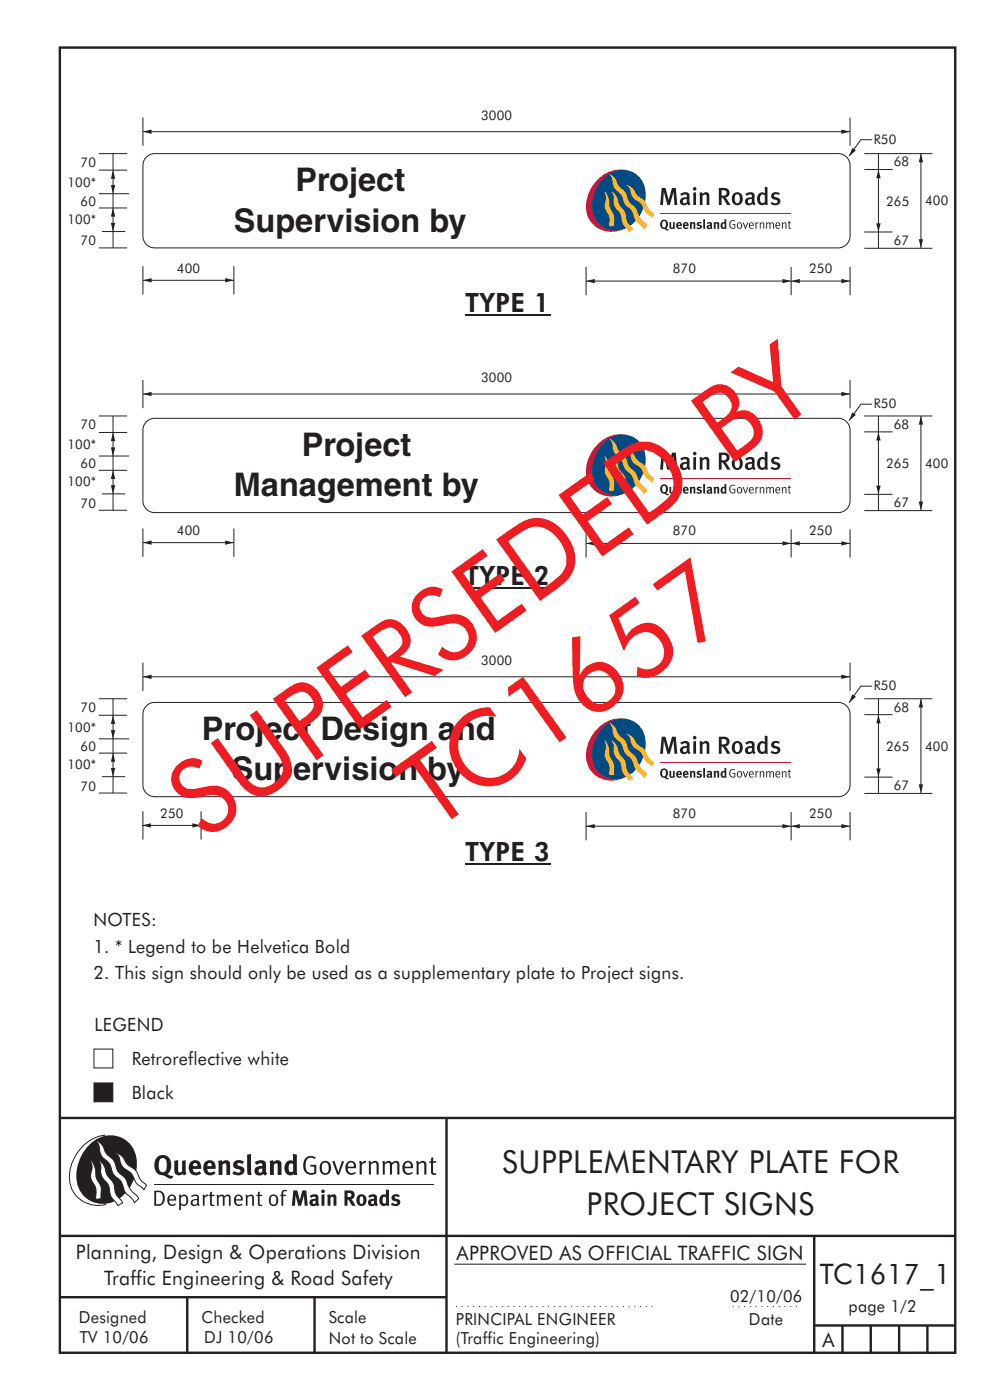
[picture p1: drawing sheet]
<svg xmlns="http://www.w3.org/2000/svg" width="210mm" height="297mm" viewBox="0 0 210 297" stroke-linecap="round" stroke-linejoin="round" font-family="sans-serif">
<path d="M98.6 66.9h18.1" fill="none" stroke="#231f20" stroke-width=".26"/>
<g fill="none" stroke="#231f20" stroke-width=".51">
<path d="M12.7 10.1h189.9v276.9h-189.9zM12.7 237.2h190M94.7 237.1v50.1M12.7 262.2h190.1M12.7 275.2h82M39.7 275.2v12M66.7 275.2v12M172.7 262.2v25M172.5 281.2h30M178.7 281.2v6M184.7 281.2v6M190.7 281.2v6"/>
<path d="M196.7 281.2v6"/>
</g>
<path d="M96.7 277.2h41.8M155.4 277.2h14" fill="none" stroke="#231f20" stroke-width=".21" stroke-dasharray=".2 1" stroke-linecap="butt"/>
<path d="M96.4 268.2h74.6" fill="none" stroke="#231f20" stroke-width=".21"/>
<g fill="#231f20">
<path d="M64.9 245.6a1.61 1.61 0 0 1 2.1 0l-.2 .3a1.17 1.17 0 0 0-1.4-.2 1.17 1.17 0 0 0-.6 1.3 1.42 1.42 0 0 0 1.2 1.8l.7-.1v-1.2h-.8l-.1-.4h1.3v1.8a1.82 1.82 0 0 1-2.2 0 1.82 1.82 0 0 1-.6-2.1l.2-.7z" fill-rule="evenodd"/>
<path d="M68.2 246.5a1.77 1.77 0 0 0 .4 2.7 1.39 1.39 0 0 0 1.4-.5 1.39 1.39 0 0 0 .2-1.5 1.19 1.19 0 0 0-2-.7zM68.5 246.8a.83 .83 0 0 1 1 .1 .83 .83 0 0 1 .2 .9 .75 .75 0 0 1-.6 1.1 .75 .75 0 0 1-.8-.9v-.9z" fill-rule="evenodd"/>
<path d="M70.5 246.3h.4l.8 2.4 .8-2.4h.5l-1.1 2.9h-.4z" fill-rule="evenodd"/>
<path d="M73.6 246.7a1.74 1.74 0 0 0 .5 2.5l.9-.1 .5-.2-.2-.3a.89 .89 0 0 1-1.1 .2 .89 .89 0 0 1-.4-1h1.7a1.15 1.15 0 0 0-.4-1.4 1.15 1.15 0 0 0-1.5 .3zM74 246.8a.67 .67 0 0 1 .8-.1 .67 .67 0 0 1 .3 .8h-1.3z" fill-rule="evenodd"/>
<path d="M76.2 246.4l.4-.1 .1 .4 .5-.4h.5l-.2 .5a.61 .61 0 0 0-.8 .6v1.8h-.4z" fill-rule="evenodd"/>
<path d="M78.1 246.4l.5-.1 .1 .4a.89 .89 0 0 1 .9-.4 .89 .89 0 0 1 .7 .7v2.2h-.4v-2.2l-.1-.2-.3-.1-.8 .3v2.2h-.4z" fill-rule="evenodd"/>
<path d="M81.1 246.4l.4-.1 .1 .4a.83 .83 0 0 1 .8-.4 .83 .83 0 0 1 .7 .4 .86 .86 0 0 1 .9-.4 .86 .86 0 0 1 .7 .7v2.2h-.4l-.1-2.4a.5 .5 0 0 0-.8 .1l-.2 .2v2.1h-.5v-2.3l-.4-.2-.7 .3v2.2h-.4z" fill-rule="evenodd"/>
<path d="M85.7 246.7a1.74 1.74 0 0 0 .5 2.5l.9-.1 .5-.2-.2-.3a.89 .89 0 0 1-1.1 .2 .89 .89 0 0 1-.4-1h1.7a1.15 1.15 0 0 0-.5-1.4 1.15 1.15 0 0 0-1.4 .3zM86 246.8a.67 .67 0 0 1 .9-.1 .67 .67 0 0 1 .3 .8h-1.3z" fill-rule="evenodd"/>
<path d="M88.3 246.4l.4-.1 .1 .4a.89 .89 0 0 1 .9-.4 .89 .89 0 0 1 .7 .7v2.2h-.4v-2.2l-.1-.2-.3-.1-.8 .3v2.2h-.4z" fill-rule="evenodd"/>
<path d="M91.5 245.6l.4-.1v.8h.7l-.2 .4h-.5v2.1l.1 .1h.5l.1 .3a.71 .71 0 0 1-1.2-.6v-1.9h-.3v-.4h.3z" fill-rule="evenodd"/>
<path d="M37 246.3l.8-.2v2a.46 .46 0 0 0 .2 .6 .46 .46 0 0 0 .6-.2v-2.2l.8-.2v2.4l.2 .5-.6 .3-.2-.3a1.03 1.03 0 0 1-1.2 .3 1.03 1.03 0 0 1-.6-1.1z" fill-rule="evenodd"/>
<path d="M40.4 246.5a1.64 1.64 0 0 0 0 2.3 1.64 1.64 0 0 0 2.3 .1l-.4-.4a.78 .78 0 0 1-.9 .2 .78 .78 0 0 1-.5-.7h1.8a1.37 1.37 0 0 0-.6-1.7 1.37 1.37 0 0 0-1.7 .2zM41 246.9a.48 .48 0 0 1 .7-.1 .48 .48 0 0 1 .2 .6h-1z" fill-rule="evenodd"/>
<path d="M43.5 246.5a1.65 1.65 0 0 0-.2 2 1.65 1.65 0 0 0 1.9 .7l.5-.3-.3-.4a.78 .78 0 0 1-.9 .3 .78 .78 0 0 1-.5-.8h1.8a1.37 1.37 0 0 0-.6-1.7 1.37 1.37 0 0 0-1.7 .2zM44.1 246.9a.48 .48 0 0 1 .6-.1 .48 .48 0 0 1 .2 .6h-.9z" fill-rule="evenodd"/>
<path d="M46.3 246.3l.7-.2 .1 .4a.95 .95 0 0 1 1-.3 .95 .95 0 0 1 .7 .8v2.3h-.8v-2.3l-.3-.2-.5 .3v2.2h-.8z" fill-rule="evenodd"/>
<path d="M49.7 246.5a1.73 1.73 0 0 1 2-.1l-.2 .5-.6-.2a.42 .42 0 0 0-.6 .3l.2 .2a1.23 1.23 0 0 1 1.4 1.1 1.47 1.47 0 0 1-2.3 .9l-.3-.2 .3-.6 .7 .3a.47 .47 0 0 0 .7-.3 .87 .87 0 0 0-1-.5l-.4-.2-.1-.4z" fill-rule="evenodd"/>
<path d="M54.1 246.5l.3 .6 .3-.2a.62 .62 0 0 1 .9 .1v.4a1.21 1.21 0 0 0-1.3 .3 1.21 1.21 0 0 0-.2 1.3 1.19 1.19 0 0 0 1.7 0l.5 .4 .4-.5-.3-.3v-1.4a.96 .96 0 0 0-1.3-1.1zM55 248l.6-.1v.7a.43 .43 0 0 1-.6 .1 .43 .43 0 0 1 0-.7z" fill-rule="evenodd"/>
<path d="M57.2 246.3l.7-.2 .1 .4a.95 .95 0 0 1 1-.3 .95 .95 0 0 1 .7 .8v2.3h-.8v-2.3l-.3-.2-.5 .3v2.2h-.8z" fill-rule="evenodd"/>
<path d="M62.2 244.8v1.5a1.29 1.29 0 0 0-1.4 .2 1.29 1.29 0 0 0-.5 1.3 1.24 1.24 0 0 0 .5 1.3 1.24 1.24 0 0 0 1.5 0l.1 .2h.7l-.1-4.4zM61.5 246.9l.4-.1 .3 .2v1.5l-.3 .1a.48 .48 0 0 1-.6-.4 1.52 1.52 0 0 1 .2-1.3z" fill-rule="evenodd"/>
<path d="M52.4 245l.8-.2 .2 4.5h-.8l-.1-.2z" fill-rule="evenodd"/>
</g>
<path d="M22.4 240.8a9 9 0 0 0-7.4 10.9 6.2 6.2 0 0 0 7.5 3.8M32.7 251.4h59.4" fill="none" stroke="#231f20" stroke-width=".21"/>
<path d="M19.1 242.7a5.7 5.7 0 0 1 6.5-1.4 5.7 5.7 0 0 1 3.4 5.7 8.6 8.6 0 0 1-6.2 8.3 5.7 5.7 0 0 1-6.5-7 9.9 9.9 0 0 1 2.8-5.6z" fill-rule="evenodd" fill="#231f20"/>
<path d="M24.4 244.5a3.1 3.1 0 0 1 2.3 2.2l.8 .7a3.2 3.2 0 0 1 2 2.4l.4 .6 1.2 1.1-.6 .9-.2-.3a3.5 3.5 0 0 1-1.9-2.1 3.8 3.8 0 0 0-2.1-2.2 3.5 3.5 0 0 1-1-2.2zM20.4 241.9a3.4 3.4 0 0 1 1.9 2.4l.7 .9a3.3 3.3 0 0 1 1.7 2.6 4.4 4.4 0 0 0 1.7 2l.3 .3a6.1 6.1 0 0 0 2.5 3.7l.2 .5-.9 .9a6.1 6.1 0 0 0-1.9-2.3l-.4-.7a3.6 3.6 0 0 0-1.9-2.8l-.6-1a3.6 3.6 0 0 0-1.9-2.8 3.7 3.7 0 0 1-.8-2.4zM21 246.1a3.4 3.4 0 0 1 1.5 2.7l.6 1a3.8 3.8 0 0 1 1.4 3.1l.3 .7 1.2 1.6-1 .5-.5-.7a3.2 3.2 0 0 1-1.3-2.8 4.3 4.3 0 0 0-1.4-2.2 4.7 4.7 0 0 1-.5-3zM19.2 246.1a5.1 5.1 0 0 1 1.2 3.7l.3 .7a3.1 3.1 0 0 1 .7 2.9l.1 .9-1.1 .2-.1-.8a3.5 3.5 0 0 0-.9-3.3 3.6 3.6 0 0 1 .1-2.5z" fill-rule="evenodd" fill="#fff" stroke="#231f20" stroke-width=".21"/>
<g fill="#231f20">
<path d="M33.4 245.5a2.51 2.51 0 0 0 .4 3.7l.8 .1a2.78 2.78 0 0 0 2 .7l.2-.6h-.6l-.7-.3a2.56 2.56 0 0 0 0-3.8 1.83 1.83 0 0 0-2.1 .2zM34 245.8a.87 .87 0 0 1 1 .1 .87 .87 0 0 1 .4 .9v.4a1.17 1.17 0 0 1-.9 1.5l-.3-.1a2.38 2.38 0 0 1-.2-2.8z" fill-rule="evenodd"/>
<path d="M33.1 252.9v2.6a1.12 1.12 0 0 0 1.2-.3 1.12 1.12 0 0 0 .2-1.2l-.1-.5-.3-.5zM32.7 252.6h1.1a1.67 1.67 0 0 1 1.2 1.6 1.67 1.67 0 0 1-1.3 1.6h-1zM36.1 253.9l-.2 .5h1.1a.55 .55 0 0 0-.3-.6 .55 .55 0 0 0-.6 .1zM35.8 253.7a.95 .95 0 0 1 1.2-.1 .95 .95 0 0 1 .4 1.1h-1.5a.72 .72 0 0 0 .4 .8 .72 .72 0 0 0 .9-.2l.1 .3a1.15 1.15 0 0 1-1.5 0 1.15 1.15 0 0 1-.2-1.5zM38.4 254.1v1.1a.7 .7 0 0 0 .9 .2 .7 .7 0 0 0 .2-.9 .61 .61 0 0 0-.4-.7 .61 .61 0 0 0-.7 .3zM38 253.5l.3-.1 .1 .4a.95 .95 0 0 1 1.2-.2 .95 .95 0 0 1 .3 1.2 .92 .92 0 0 1-.5 .9 .92 .92 0 0 1-1-.1v1.1l-.4 .1zM40.9 254.8a.5 .5 0 0 0 .2 .8 .5 .5 0 0 0 .7-.4v-.6zM40.5 253.7a1 1 0 0 1 1.7 .3v1.4l.2 .2-.2 .3-.3-.4a.78 .78 0 0 1-1.4 0 .78 .78 0 0 1 .8-1.1h.5a.58 .58 0 0 0-.3-.7 .58 .58 0 0 0-.7 .2zM43 253.5l.3-.1 .1 .4 .3-.3 .5-.1-.2 .4a.52 .52 0 0 0-.6 .5v1.5h-.4zM44.6 252.9l.4-.1-.1 .7h.6l-.1 .2h-.5v1.5a.35 .35 0 0 0 .6 .3v.3a.57 .57 0 0 1-.6 .1 .57 .57 0 0 1-.3-.6v-1.6h-.3v-.2h.3zM45.9 253.5l.4-.1 .1 .4 .2-.2a.64 .64 0 0 1 1 .2 .7 .7 0 0 1 .8-.4 .7 .7 0 0 1 .5 .6v1.8h-.4v-1.7l-.2-.4-.7 .4v1.7h-.3v-1.7a.38 .38 0 0 0-.3-.4 .38 .38 0 0 0-.5 .2l-.1 .2v1.7h-.4zM50.2 253.9l-.2 .5h1.1a.55 .55 0 0 0-.2-.6 .55 .55 0 0 0-.7 .1zM49.9 253.7a.95 .95 0 0 1 1.2-.1 .95 .95 0 0 1 .4 1.1h-1.5a.72 .72 0 0 0 .4 .8 .72 .72 0 0 0 .9-.2l.1 .3a1.15 1.15 0 0 1-1.5 0 1.15 1.15 0 0 1-.2-1.5zM52.1 253.5l.3-.1 .1 .4a.72 .72 0 0 1 .8-.4 .72 .72 0 0 1 .6 .6v1.8h-.4v-1.6a.45 .45 0 0 0-.3-.5 .45 .45 0 0 0-.5 .2l-.2 .2v1.7h-.3zM54.7 252.9l.4-.1v.7h.6l-.1 .2h-.5v1.5a.35 .35 0 0 0 .5 .3v.3a.57 .57 0 0 1-.6 .1 .57 .57 0 0 1-.3-.6v-1.6h-.3v-.2h.3zM57.6 253.8l-.2 .8a.65 .65 0 0 0 .3 .8 .65 .65 0 0 0 .8-.2l.1-.1a.93 .93 0 0 0-.7-1.4zM57.3 253.7a1.12 1.12 0 0 1 1.4 0 1.12 1.12 0 0 1 .2 1.5 1.01 1.01 0 0 1-1.2 .6 1.01 1.01 0 0 1-.7-1.2zM59.9 252.6l.5-.2 .5 .1-.2 .3-.3-.1-.3 .2v.6h.6l-.1 .2h-.5v2.1h-.4v-2.1h-.2v-.2h.2zM62.2 252.5l-.3 3.3h.7l.1-2.3 .6 2.3h.5l.7-2.3 .1 2.3h.7l-.3-3.3h-.9l-.5 2.2-.5-2.2zM65.7 253.7l.3 .4a.51 .51 0 0 1 .5-.3 .51 .51 0 0 1 .4 .4v.1a.88 .88 0 0 0-1.1 .3 .88 .88 0 0 0 .2 1.2 .9 .9 0 0 0 1.1-.2l.3 .3 .4-.4-.3-.3v-1a.87 .87 0 0 0-.4-.9 .87 .87 0 0 0-1 .2zM66.4 254.8l.5-.1v.6l-.1 .1h-.3l-.2-.2zM68.2 253.4v2.4h.6v-2.5zM68.1 252.7a.4 .4 0 0 0 .8 0 .4 .4 0 0 0-.8 0zM69.4 253.5l.1 2.3h.6v-1.7a.33 .33 0 0 1 .4-.2 .33 .33 0 0 1 .2 .3v1.6h.7v-1.8a.75 .75 0 0 0-.6-.6 .75 .75 0 0 0-.8 .2v-.3zM73.1 252.5v3.3h.6v-1.4l.3 .3 .7 1.1h.7l-.9-1.4a.94 .94 0 0 0 .7-1 .94 .94 0 0 0-.9-.9zM73.7 253.1a.51 .51 0 0 1 .7 .1 .51 .51 0 0 1-.1 .7h-.6zM75.9 253.7a1.19 1.19 0 0 0-.1 1.7 1.19 1.19 0 0 0 1.7 0 1.19 1.19 0 0 0 0-1.6 1.19 1.19 0 0 0-1.6-.1zM76.5 253.9l.2-.1a.99 .99 0 0 1 0 1.6 1.06 1.06 0 0 1-.2-1.5zM78.1 253.7l.3 .4a.51 .51 0 0 1 .5-.3 .51 .51 0 0 1 .4 .4v.1a.88 .88 0 0 0-1.1 .3 .88 .88 0 0 0 .2 1.2 .9 .9 0 0 0 1.1-.2l.3 .3 .4-.4-.2-.3v-1a.87 .87 0 0 0-.5-.9 .87 .87 0 0 0-1 .2zM78.9 254.8l.4-.1v.6l-.1 .1h-.3l-.2-.2zM81.9 252.3v1.2a1.2 1.2 0 0 0-1.4 .6 1.2 1.2 0 0 0 .2 1.4l.5 .3 .8-.1v.1h.6l-.1-3.4zM81.4 253.9l.5 .1-.1 1.2a.46 .46 0 0 1-.5 0 .46 .46 0 0 1-.2-.6zM83.3 253.5a.79 .79 0 0 0-.2 1 .79 .79 0 0 0 1 .4 .33 .33 0 0 1 0 .5 .33 .33 0 0 1-.5-.1l-.5-.2-.2 .5a1.15 1.15 0 0 0 1.2 .3 1.15 1.15 0 0 0 .8-1 1.49 1.49 0 0 0-1.2-.8 .4 .4 0 0 1 .3-.3 .4 .4 0 0 1 .4 .1l.2 .1 .2-.4a1.47 1.47 0 0 0-1.5-.1z" fill-rule="evenodd"/>
</g>
<path d="M19.9 222.6h4v4h-4z" fill-rule="evenodd" fill="#fff" stroke="#231f20" stroke-width=".21"/>
<path d="M19.9 229.7h4v4h-4z" fill-rule="evenodd" fill="#231f20" stroke="#231f20" stroke-width=".21"/>
<path d="M98.6 124.8h18.1M98.6 183.2h18.1" fill="none" stroke="#231f20" stroke-width=".26"/>
<path d="M30.3 24.9v6M180.3 24.9v6M195.3 32.6v20" fill="none" stroke="#231f20" stroke-width=".21"/>
<g fill="#231f20">
<path d="M194.9 50.8h.9l-.5 1.8z"/>
<path d="M195.3 32.6l.5 1.8h-.9z"/>
</g>
<path d="M30.3 27.9h150" fill="none" stroke="#231f20" stroke-width=".21"/>
<g fill="#231f20">
<path d="M30.3 27.9l1.9-.4v.9z"/>
<path d="M178.5 27.5l1.8 .4-1.8 .5z"/>
</g>
<path d="M30.3 56.5v6M30.3 59.5h19.3M49.6 56.5v6" fill="none" stroke="#231f20" stroke-width=".21"/>
<g fill="#231f20">
<path d="M47.8 59l1.8 .5-1.8 .4z"/>
<path d="M30.3 59.5l1.9-.5v.9z"/>
</g>
<path d="M21 36.1h6M21 32.6h6M21 52.6h6M21 41.1h6.4M21.6 49.1h5M24 44.1v5" fill="none" stroke="#231f20" stroke-width=".21"/>
<g fill="#231f20">
<path d="M23.5 47.3h.9l-.4 1.8z"/>
<path d="M24 44.1l.4 1.9h-.9z"/>
</g>
<path d="M24 36.1v8M21 44.1h6" fill="none" stroke="#231f20" stroke-width=".21"/>
<g fill="#231f20">
<path d="M23.5 39.3h.9l-.4 1.8z"/>
<path d="M24 36.1l.4 1.8h-.9z"/>
</g>
<path d="M24 32.6v3.5M167.8 56.6v6M180.3 56.6v6M180.3 59.6h-12.5" fill="none" stroke="#231f20" stroke-width=".21"/>
<g fill="#231f20">
<path d="M178.5 59.2l1.8 .4-1.8 .5z"/>
<path d="M167.8 59.6l1.9-.4v.9z"/>
</g>
<path d="M186.3 36v13.2M183.3 52.7h14.5" fill="none" stroke="#231f20" stroke-width=".21"/>
<g fill="#231f20">
<path d="M185.9 47.4h.9l-.5 1.8z"/>
<path d="M186.3 36l.5 1.8h-.9z"/>
</g>
<path d="M183.3 36h6M186.3 32.6v3.4M124.3 59.6h43.5M183.3 49.2h6M186.3 49.2v3.5" fill="none" stroke="#231f20" stroke-width=".21"/>
<g fill="#231f20">
<path d="M124.3 59.6l1.9-.4v.9z"/>
<path d="M166 59.2l1.8 .4-1.8 .5z"/>
</g>
<path d="M183.3 32.6h14.5M24 49.1v3.5M124.3 56.6v6" fill="none" stroke="#231f20" stroke-width=".21"/>
<path d="M31.3 33.1l.9-.4 .6-.1h145a2.51 2.51 0 0 1 2.5 2.5v15a2.51 2.51 0 0 1-2.5 2.5h-145a2.51 2.51 0 0 1-2.5-2.5v-15a2.5 2.5 0 0 1 1-2z" fill-rule="evenodd" fill="#fff" stroke="#231f20" stroke-width=".21"/>
<path d="M127.2 37.7a5.6 5.6 0 0 1 5.6-1.6 5.6 5.6 0 0 1 3.9 4.3 8 8 0 0 1-6.3 8.8 5.4 5.4 0 0 1-5.9-7.1 8.9 8.9 0 0 1 2.7-4.4z" fill-rule="evenodd" fill="#cd0d40"/>
<path d="M127.7 38.2a5.2 5.2 0 0 1 6.2-1.8 5.2 5.2 0 0 1 3 5.7 7.2 7.2 0 0 1-6 6.8 5.1 5.1 0 0 1-5.3-6 8.7 8.7 0 0 1 2.1-4.7z" fill-rule="evenodd" fill="#004b84"/>
<path d="M132.9 39.3a2.79 2.79 0 0 1 2 1.8l.7 .7a3.2 3.2 0 0 1 1.9 2.4l1.3 1.2-.5 .8-.1-.1a3.5 3.5 0 0 1-1.8-2 4.9 4.9 0 0 0-2.1-2.1l-.3-.6a3.1 3.1 0 0 0-1.1-2.1zM129.3 36.9a3.1 3.1 0 0 1 1.7 2.2l.7 .8a3.2 3.2 0 0 1 1.6 2.6l.6 .8a3 3 0 0 1 1.5 2.2 5 5 0 0 0 1.7 2l.2 .4-.8 .8-.7-1.1a3.2 3.2 0 0 1-1.6-2.5l-.6-.9a3.2 3.2 0 0 1-1.6-2.5l-.8-1a2.85 2.85 0 0 1-1.3-2.6zM128.3 40.6a4.6 4.6 0 0 1 1 3.3l.3 .6a3.2 3.2 0 0 1 .6 3.1l.1 .3-1 .2-.1-.7a3.1 3.1 0 0 0-.7-2.9 4.2 4.2 0 0 1 .1-2.6zM129.8 40.7a3 3 0 0 1 1.4 2.4l.5 .8a3.2 3.2 0 0 1 1.2 2.8l.3 .6 1.1 1.4-.9 .5-.5-.7a3.2 3.2 0 0 1-1.2-2.8l-.5-.9a2.81 2.81 0 0 1-1-2.9z" fill-rule="evenodd" fill="#fcb828"/>
<path d="M140 45.3h27.7" fill="none" stroke="#cd0d40" stroke-width=".21"/>
<g fill="#231f20">
<path d="M140.4 39.9h.8l.6 2.6 .7-2.6h.8l.4 3.6h-.6l-.2-2.9-.8 2.9h-.5l-.8-2.9-.2 2.9h-.6z" fill-rule="evenodd"/>
<path d="M145 42.4l.7-.2v.7a.45 .45 0 0 1-.7 .2 .45 .45 0 0 1 0-.7zM144.3 41.1l.2 .4 .5-.2h.6l.1 .5h-.2a.92 .92 0 0 0-1.2 .5 .92 .92 0 0 0 .4 1.2 1 1 0 0 0 1.1-.3l.4 .4 .3-.4-.2-.3v-1a.91 .91 0 0 0-.4-1.1 .91 .91 0 0 0-1 .1z" fill-rule="evenodd"/>
<path d="M147 40.1a.38 .38 0 0 1 .7 0 .38 .38 0 0 1-.7 0zM147.1 40.9l.5-.1v2.7h-.5z" fill-rule="evenodd"/>
<path d="M148.3 40.9l.6-.1 .1 .3a.82 .82 0 0 1 .8-.3 .82 .82 0 0 1 .7 .7v2h-.6v-2.1a.5 .5 0 0 0-.9 .2v1.9h-.6z" fill-rule="evenodd"/>
<path d="M153.1 40.4a.77 .77 0 0 1 1 .5l-.3 .5-.7 .1zM152.5 39.9v3.6h.6v-1.6l.4 .3 .7 1.3h.7l-1-1.6a1.02 1.02 0 0 0 .8-1.2 1.02 1.02 0 0 0-1.1-.8z" fill-rule="evenodd"/>
<path d="M156.1 41.3h.5a1.47 1.47 0 0 1 0 1.8h-.4a1.51 1.51 0 0 1-.1-1.8zM155.7 41a1.41 1.41 0 0 0-.4 1.7 1.41 1.41 0 0 0 1.5 .8 1.4 1.4 0 0 0 .7-1.7 1.4 1.4 0 0 0-1.5-1z" fill-rule="evenodd"/>
<path d="M158.8 42.4l.7-.2v.7a.45 .45 0 0 1-.7 .2 .45 .45 0 0 1 0-.7zM158.1 41.1l.2 .4 .5-.2h.6l.1 .5h-.2a.92 .92 0 0 0-1.2 .5 .92 .92 0 0 0 .4 1.2 1 1 0 0 0 1.1-.3l.4 .4 .3-.4-.2-.3v-1a.91 .91 0 0 0-.4-1.1 .91 .91 0 0 0-1.1 .1z" fill-rule="evenodd"/>
<path d="M163.8 41a1.48 1.48 0 0 1 1.6 0l-.2 .4-.4-.2a.4 .4 0 0 0-.4 0 .4 .4 0 0 0-.2 .5l.3 .1a.9 .9 0 0 1 1 1.1 .9 .9 0 0 1-1.3 .6l-.7-.2 .2-.4 .2 .1a.64 .64 0 0 0 1-.2 .63 .63 0 0 0-.7-.5 .75 .75 0 0 1-.6-.5 .75 .75 0 0 1 .2-.8z" fill-rule="evenodd"/>
<path d="M161.5 41.3h.4l.3 .2-.1 1.4a.53 .53 0 0 1-.5 .1 .53 .53 0 0 1-.4-.4 1.32 1.32 0 0 1 .3-1.3zM162.2 39.6v1.4a1.07 1.07 0 0 0-1.2 0 1.07 1.07 0 0 0-.4 1.2 1.08 1.08 0 0 0 .5 1.2 1.08 1.08 0 0 0 1.2-.1l.1 .2h.5l-.1-3.8z" fill-rule="evenodd"/>
<path d="M155 46.9l.6-.2 .3 .2-.1 .1a.71 .71 0 0 0-.9 .2 .71 .71 0 0 0 .2 1l.2 .1h.5v-.6h-.4v-.1h.6v.8a.92 .92 0 0 1-1.3-.3 .92 .92 0 0 1 .3-1.2z" fill-rule="evenodd"/>
<path d="M156.5 47.3a.64 .64 0 0 0-.1 1 .64 .64 0 0 0 1-.1 .63 .63 0 0 0-.1-.8 .63 .63 0 0 0-.8-.1zM156.7 47.4a.48 .48 0 0 1 .5 .4 .48 .48 0 0 1-.5 .5l-.2-.5z" fill-rule="evenodd"/>
<path d="M157.6 47.2h.2l.3 1.1 .4-1.1h.2l-.5 1.3h-.2z" fill-rule="evenodd"/>
<path d="M159 47.3a.67 .67 0 0 0-.1 1 .67 .67 0 0 0 1 .1l-.1-.2-.5 .1-.2-.4h.8a.54 .54 0 0 0-.2-.7 .54 .54 0 0 0-.7 .1zM159.2 47.4h.3l.2 .3h-.6z" fill-rule="evenodd"/>
<path d="M160.2 47.2h.2v.2l.5-.2-.1 .2-.3 .2v.9h-.3z" fill-rule="evenodd"/>
<path d="M161.1 47.2h.2l.1 .2 .4-.2 .3 .2v1.1h-.2v-1l-.2-.2-.3 .2v1h-.2z" fill-rule="evenodd"/>
<path d="M162.5 47.2h.2v.2l.1-.1a.35 .35 0 0 1 .6 .1l.3-.2a.33 .33 0 0 1 .5 .3v1h-.2v-1l-.2-.2-.4 .3v.9h-.2v-1l-.1-.1-.4 .1v1h-.2z" fill-rule="evenodd"/>
<path d="M164.6 47.3a.67 .67 0 0 0-.1 1 .67 .67 0 0 0 1 .1l-.1-.2-.5 .1-.2-.4h.8a.54 .54 0 0 0-.2-.7 .54 .54 0 0 0-.7 .1zM164.8 47.4h.3l.2 .3h-.6z" fill-rule="evenodd"/>
<path d="M165.8 47.2h.2l.1 .2 .4-.2 .3 .2v1.1h-.2v-1l-.2-.2-.3 .2v1h-.2z" fill-rule="evenodd"/>
<path d="M167.3 46.9l.2-.1v.4h.3l-.1 .2h-.2v.8v.2h.3l-.1 .1-.4-.1v-1h-.2z" fill-rule="evenodd"/>
<path d="M140.3 46.8a1.1 1.1 0 0 0-.2 1.2 1.1 1.1 0 0 0 1 .7l.7 .2 .1-.3-.6-.1a.97 .97 0 0 0 .3-1.4 .97 .97 0 0 0-1.3-.3zM140.7 46.9h.2a.77 .77 0 0 1 .4 .7 .77 .77 0 0 1-.4 .7 .82 .82 0 0 1-.2-1.4z" fill-rule="evenodd"/>
<path d="M142 47.2l.4-.1v1.1l.1 .1 .3-.1v-1l.3-.1 .1 1.3-.3 .2-.1-.1-.3 .1-.4-.1z" fill-rule="evenodd"/>
<path d="M143.6 47.3a.76 .76 0 0 0 0 1.1 .76 .76 0 0 0 1 0l-.1-.2-.2 .1a.33 .33 0 0 1-.3 0 .33 .33 0 0 1-.2-.3h.9a.64 .64 0 0 0-.3-.8 .64 .64 0 0 0-.8 .1zM143.9 47.4h.3l.1 .3h-.5z" fill-rule="evenodd"/>
<path d="M145 47.3a.76 .76 0 0 0 0 1.1 .76 .76 0 0 0 1.1 0l-.2-.2-.5 .1-.2-.3h.9a.64 .64 0 0 0-.3-.8 .64 .64 0 0 0-.8 .1zM145.4 47.4h.2l.1 .3h-.5z" fill-rule="evenodd"/>
<path d="M146.3 47.2l.3-.1 .1 .2a.44 .44 0 0 1 .5-.2 .44 .44 0 0 1 .3 .4v1.1h-.4l-.1-1.2-.3 .1v1.1h-.3z" fill-rule="evenodd"/>
<path d="M147.9 47.3l.4-.2 .5 .1-.1 .3-.3-.1-.2 .2a.51 .51 0 0 1 .6 .3 .51 .51 0 0 1-.2 .6l-.9-.1 .2-.2 .4 .1 .2-.1-.6-.4z" fill-rule="evenodd"/>
<path d="M149.9 47.3l.2 .3 .5-.2v.3a.53 .53 0 0 0-.6 .1 .53 .53 0 0 0-.1 .6l.5 .2 .4-.1 .2 .1 .1-.2-.1-.8a.61 .61 0 0 0-.4-.6 .61 .61 0 0 0-.7 .3zM150.3 48l.4-.1v.3l-.4 .1z" fill-rule="evenodd"/>
<path d="M151.4 47.2l.3-.1 .1 .2a.44 .44 0 0 1 .4-.2 .44 .44 0 0 1 .4 .4v1.1h-.4l-.1-1.2-.3 .1v1.1h-.4z" fill-rule="evenodd"/>
<path d="M153.7 46.5v.7a.7 .7 0 0 0-.9 .6 .7 .7 0 0 0 .8 .8h.5v-2zM153.4 47.5h.3l-.1 .7-.3-.1z" fill-rule="evenodd"/>
<path d="M149.2 46.6l.3-.1 .1 2.1-.4-.1z" fill-rule="evenodd"/>
</g>
<path d="M185 29.6h-2.4l-2.5 3.5" fill="none" stroke="#231f20" stroke-width=".21"/>
<path d="M180.8 31.4l.7 .5-1.4 1.2z" fill="#231f20"/>
<path d="M30.9 89.7a2.5 2.5 0 0 1 1.9-1h145a2.51 2.51 0 0 1 2.5 2.5v15a2.51 2.51 0 0 1-2.5 2.5h-145a2.51 2.51 0 0 1-2.5-2.5v-15l.1-.5z" fill-rule="evenodd" fill="#fff" stroke="#231f20" stroke-width=".21"/>
<path d="M127.2 93.9a5.6 5.6 0 0 1 5.6-1.6 5.6 5.6 0 0 1 3.9 4.3 8 8 0 0 1-6.3 8.7 5.4 5.4 0 0 1-5.9-7.1 8.9 8.9 0 0 1 2.7-4.3z" fill-rule="evenodd" fill="#cd0d40"/>
<path d="M127.7 94.3a5.2 5.2 0 0 1 6.2-1.8 5.2 5.2 0 0 1 3 5.8 7.2 7.2 0 0 1-6 6.8 5.1 5.1 0 0 1-5.3-6.1 8.7 8.7 0 0 1 2.1-4.7z" fill-rule="evenodd" fill="#004b84"/>
<path d="M132.9 95.4a2.79 2.79 0 0 1 2 1.9l.7 .7a3.2 3.2 0 0 1 1.9 2.4l1.3 1.1-.5 .9-.1-.2a3.5 3.5 0 0 1-1.8-1.9 4.9 4.9 0 0 0-2.1-2.2l-.4-.6a2.92 2.92 0 0 0-1-2.1zM129.3 93.1a3.1 3.1 0 0 1 1.7 2.2l.7 .7a3.2 3.2 0 0 1 1.6 2.6l.6 .8a3 3 0 0 1 1.5 2.3 5 5 0 0 0 1.7 1.9l.2 .5-.8 .7-.7-1a3.2 3.2 0 0 1-1.6-2.6l-.6-.8a3.2 3.2 0 0 1-1.6-2.6l-.8-.9a2.85 2.85 0 0 1-1.3-2.7zM128.3 96.8a4.6 4.6 0 0 1 1 3.3l.3 .6a3.2 3.2 0 0 1 .6 3l.1 .4-1 .1-.1-.7a3.1 3.1 0 0 0-.7-2.8 4.2 4.2 0 0 1 .1-2.6zM129.8 96.8a3 3 0 0 1 1.4 2.4l.5 .9a3.2 3.2 0 0 1 1.2 2.8l.3 .6 1.1 1.4-.9 .5-.5-.7a3.2 3.2 0 0 1-1.2-2.8l-.5-.9a2.81 2.81 0 0 1-1-2.9z" fill-rule="evenodd" fill="#fcb828"/>
<path d="M140 101.4h27.7" fill="none" stroke="#cd0d40" stroke-width=".21"/>
<g fill="#231f20">
<path d="M140.4 96h.8l.6 2.7 .7-2.7h.8l.4 3.6h-.6l-.2-2.8-.8 2.8h-.5l-.8-2.8-.2 2.8h-.6z" fill-rule="evenodd"/>
<path d="M145 98.5l.7-.1v.6a.45 .45 0 0 1-.7 .2 .45 .45 0 0 1 0-.7zM144.3 97.3l.2 .4 .5-.2 .6-.1 .1 .6h-.2a.92 .92 0 0 0-1.2 .4 .92 .92 0 0 0 .4 1.3 1 1 0 0 0 1.1-.3l.4 .3 .3-.3-.2-.3v-1.1a.91 .91 0 0 0-.4-1 .91 .91 0 0 0-1 0z" fill-rule="evenodd"/>
<path d="M147 96.2a.38 .38 0 0 1 .7 0 .38 .38 0 0 1-.7 0zM147.1 97l.5-.1v2.7h-.5z" fill-rule="evenodd"/>
<path d="M148.3 97.1l.6-.2 .1 .4a.82 .82 0 0 1 .8-.4 .82 .82 0 0 1 .7 .8v1.9h-.6v-2a.5 .5 0 0 0-.9 .1v1.9h-.6z" fill-rule="evenodd"/>
<path d="M153.1 96.5a.77 .77 0 0 1 1 .6l-.3 .5h-.7zM152.5 96v3.6h.6v-1.5l.4 .2 .7 1.3h.7l-1-1.6a1.02 1.02 0 0 0 .8-1.1 1.02 1.02 0 0 0-1.1-.9z" fill-rule="evenodd"/>
<path d="M156.1 97.4h.5a1.47 1.47 0 0 1 0 1.8h-.4a1.51 1.51 0 0 1-.1-1.8zM155.7 97.2a1.41 1.41 0 0 0-.4 1.6 1.41 1.41 0 0 0 1.5 .8 1.4 1.4 0 0 0 .7-1.6 1.4 1.4 0 0 0-1.5-1z" fill-rule="evenodd"/>
<path d="M158.8 98.5l.7-.1v.6a.45 .45 0 0 1-.7 .2 .45 .45 0 0 1 0-.7zM158.1 97.3l.2 .4 .5-.2 .6-.1 .1 .6h-.2a.92 .92 0 0 0-1.2 .4 .92 .92 0 0 0 .4 1.3 1 1 0 0 0 1.1-.3l.4 .3 .3-.3-.2-.3v-1.1a.91 .91 0 0 0-.4-1 .91 .91 0 0 0-1.1 0z" fill-rule="evenodd"/>
<path d="M163.8 97.1a1.48 1.48 0 0 1 1.6 0l-.2 .4-.4-.1a.4 .4 0 0 0-.4 0 .4 .4 0 0 0-.2 .4l.3 .2a.9 .9 0 0 1 1 1.1 .9 .9 0 0 1-1.3 .6l-.7-.3 .2-.4 .2 .1a.64 .64 0 0 0 1-.2 .63 .63 0 0 0-.7-.4 .75 .75 0 0 1-.6-.6 .75 .75 0 0 1 .2-.8z" fill-rule="evenodd"/>
<path d="M161.5 97.5l.4-.1 .3 .2-.1 1.5a.53 .53 0 0 1-.5 .1 .53 .53 0 0 1-.4-.5 1.32 1.32 0 0 1 .3-1.2zM162.2 95.8v1.4a1.07 1.07 0 0 0-1.2 0 1.07 1.07 0 0 0-.4 1.1 1.08 1.08 0 0 0 .5 1.2 1.08 1.08 0 0 0 1.2-.1l.1 .2h.5l-.1-3.7z" fill-rule="evenodd"/>
<path d="M155 103l.6-.1 .3 .1-.1 .1a.71 .71 0 0 0-.9 .3 .71 .71 0 0 0 .2 .9l.2 .2 .5-.1v-.5h-.4v-.2h.6v.9a.92 .92 0 0 1-1.3-.3 .92 .92 0 0 1 .3-1.3z" fill-rule="evenodd"/>
<path d="M156.5 103.5a.64 .64 0 0 0-.1 1 .64 .64 0 0 0 1-.2 .63 .63 0 0 0-.1-.8 .63 .63 0 0 0-.8 0zM156.7 103.5a.48 .48 0 0 1 .5 .5 .48 .48 0 0 1-.5 .5l-.2-.5z" fill-rule="evenodd"/>
<path d="M157.6 103.4l.2-.1 .3 1.1 .4-1h.2l-.5 1.3h-.2z" fill-rule="evenodd"/>
<path d="M159 103.5a.67 .67 0 0 0-.1 .9 .67 .67 0 0 0 1 .1l-.1-.1-.5 .1-.2-.5h.8a.54 .54 0 0 0-.2-.6 .54 .54 0 0 0-.7 .1zM159.2 103.5h.3l.2 .4h-.6z" fill-rule="evenodd"/>
<path d="M160.2 103.4l.2-.1v.2l.5-.2-.1 .2-.3 .2v1h-.3z" fill-rule="evenodd"/>
<path d="M161.1 103.4l.2-.1 .1 .2 .4-.2 .3 .2v1.2h-.2v-1.1l-.2-.1-.3 .2v1h-.2z" fill-rule="evenodd"/>
<path d="M162.5 103.4l.2-.1v.2l.1-.1a.35 .35 0 0 1 .6 .1l.3-.2a.33 .33 0 0 1 .5 .4v1h-.2v-1l-.2-.2-.4 .2v1h-.2v-1.1l-.1-.1-.4 .2v1h-.2z" fill-rule="evenodd"/>
<path d="M164.6 103.5a.67 .67 0 0 0-.1 .9 .67 .67 0 0 0 1 .1l-.1-.1-.5 .1-.2-.5h.8a.54 .54 0 0 0-.2-.6 .54 .54 0 0 0-.7 .1zM164.8 103.5h.3l.2 .4h-.6z" fill-rule="evenodd"/>
<path d="M165.8 103.4l.2-.1 .1 .2 .4-.2 .3 .2v1.2h-.2v-1.1l-.2-.1-.3 .2v1h-.2z" fill-rule="evenodd"/>
<path d="M167.3 103h.2v.4h.3l-.1 .1h-.2v.9v.1h.3l-.1 .2-.4-.1v-1.1h-.2z" fill-rule="evenodd"/>
<path d="M140.3 103a1.1 1.1 0 0 0-.2 1.2 1.1 1.1 0 0 0 1 .6l.7 .2 .1-.2-.6-.2a.97 .97 0 0 0 .3-1.3 .97 .97 0 0 0-1.3-.3zM140.7 103.1l.2-.1a.77 .77 0 0 1 .4 .7 .77 .77 0 0 1-.4 .7 .82 .82 0 0 1-.2-1.3z" fill-rule="evenodd"/>
<path d="M142 103.3l.4-.1v1.1l.1 .2 .3-.2v-1l.3-.1 .1 1.4-.3 .1-.1-.1-.3 .1-.4-.1z" fill-rule="evenodd"/>
<path d="M143.6 103.4a.76 .76 0 0 0 0 1.1 .76 .76 0 0 0 1 .1l-.1-.3-.2 .1a.33 .33 0 0 1-.3 0 .33 .33 0 0 1-.2-.3h.9a.64 .64 0 0 0-.3-.8 .64 .64 0 0 0-.8 .1zM143.9 103.6h.3l.1 .2h-.5z" fill-rule="evenodd"/>
<path d="M145 103.4a.76 .76 0 0 0 0 1.1 .76 .76 0 0 0 1.1 .1l-.2-.3-.5 .1-.2-.3h.9a.64 .64 0 0 0-.3-.8 .64 .64 0 0 0-.8 .1zM145.4 103.6h.2l.1 .2h-.5z" fill-rule="evenodd"/>
<path d="M146.3 103.3l.3-.1 .1 .2a.44 .44 0 0 1 .5-.1 .44 .44 0 0 1 .3 .4v1h-.4l-.1-1.1-.3 .1v1h-.3z" fill-rule="evenodd"/>
<path d="M147.9 103.5l.4-.3 .5 .2-.1 .2-.3-.1-.2 .2a.51 .51 0 0 1 .6 .3 .51 .51 0 0 1-.2 .7l-.9-.1 .2-.3 .4 .2 .2-.2-.6-.3z" fill-rule="evenodd"/>
<path d="M149.9 103.4l.2 .3 .5-.1v.2a.53 .53 0 0 0-.6 .2 .53 .53 0 0 0-.1 .6l.5 .2 .4-.2 .2 .2 .1-.2-.1-.8a.61 .61 0 0 0-.4-.6 .61 .61 0 0 0-.7 .2zM150.3 104.2l.4-.1v.3h-.4z" fill-rule="evenodd"/>
<path d="M151.4 103.3l.3-.1 .1 .2a.44 .44 0 0 1 .4-.1 .44 .44 0 0 1 .4 .4v1h-.4l-.1-1.1-.3 .1v1h-.4z" fill-rule="evenodd"/>
<path d="M153.7 102.6v.7a.7 .7 0 0 0-.9 .7 .7 .7 0 0 0 .8 .7h.5v-2zM153.4 103.6l.3 .1-.1 .7-.3-.1z" fill-rule="evenodd"/>
<path d="M149.2 102.7l.3-.1 .1 2.1-.4-.1z" fill-rule="evenodd"/>
</g>
<path d="M30.3 80.6v6M180.3 80.6v6M195.3 88.2v20" fill="none" stroke="#231f20" stroke-width=".21"/>
<g fill="#231f20">
<path d="M194.9 106.4h.9l-.5 1.8z"/>
<path d="M195.3 88.2l.5 1.9h-.9z"/>
</g>
<path d="M30.3 83.6h150" fill="none" stroke="#231f20" stroke-width=".21"/>
<g fill="#231f20">
<path d="M30.3 83.6l1.9-.5v.9z"/>
<path d="M178.5 83.1l1.8 .5-1.8 .4z"/>
</g>
<path d="M30.3 112.1v6M30.3 115.1h19.3M49.6 112.1v6" fill="none" stroke="#231f20" stroke-width=".21"/>
<g fill="#231f20">
<path d="M47.8 114.7l1.8 .4-1.8 .5z"/>
<path d="M30.3 115.1l1.9-.4v.9z"/>
</g>
<path d="M21 91.7h6M21 88.2h6M21 96.7h6.4M24 99.8v5M21 108.2h6M21.6 104.8h5" fill="none" stroke="#231f20" stroke-width=".21"/>
<g fill="#231f20">
<path d="M23.5 102.9h.9l-.4 1.9z"/>
<path d="M24 99.8l.4 1.8h-.9z"/>
</g>
<path d="M21 99.8h6M24 91.7v8" fill="none" stroke="#231f20" stroke-width=".21"/>
<g fill="#231f20">
<path d="M23.5 94.9h.9l-.4 1.8z"/>
<path d="M24 91.7l.4 1.9h-.9z"/>
</g>
<path d="M24 88.2v3.5M167.8 112.3v6M180.3 112.3v6M180.3 115.3h-12.5" fill="none" stroke="#231f20" stroke-width=".21"/>
<g fill="#231f20">
<path d="M178.5 114.8l1.8 .5-1.8 .4z"/>
<path d="M167.8 115.3l1.9-.5v.9z"/>
</g>
<path d="M186.3 91.6v13.3M183.3 108.3h14.5" fill="none" stroke="#231f20" stroke-width=".21"/>
<g fill="#231f20">
<path d="M185.9 103h.9l-.5 1.9z"/>
<path d="M186.3 91.6l.5 1.9h-.9z"/>
</g>
<path d="M183.3 91.6h6M186.3 88.2v3.4M124.3 115.3h43.5M183.3 104.9h6M186.3 104.9v3.4" fill="none" stroke="#231f20" stroke-width=".21"/>
<g fill="#231f20">
<path d="M124.3 115.3l1.9-.5v.9z"/>
<path d="M166 114.8l1.8 .5-1.8 .4z"/>
</g>
<path d="M183.3 88.2h14.5M185 85.7h-2.4l-2.5 3.5M24 104.7v3.5M124.3 112.3v6" fill="none" stroke="#231f20" stroke-width=".21"/>
<path d="M180.8 87.5l.7 .5-1.4 1.2z" fill="#231f20"/>
<path d="M42.6 175.1h-12.5" fill="none" stroke="#231f20" stroke-width=".21"/>
<g fill="#231f20">
<path d="M40.8 174.6l1.8 .5-1.8 .5z"/>
<path d="M30.1 175.1l1.9-.5v1z"/>
</g>
<path d="M31.3 149.6l.9-.5 .6-.1h145a2.51 2.51 0 0 1 2.5 2.5v15a2.51 2.51 0 0 1-2.5 2.5h-145a2.51 2.51 0 0 1-2.5-2.5v-15a2.5 2.5 0 0 1 1-1.9z" fill-rule="evenodd" fill="#fff" stroke="#231f20" stroke-width=".21"/>
<path d="M127.2 154.1a5.6 5.6 0 0 1 5.6-1.5 5.6 5.6 0 0 1 3.9 4.2 8 8 0 0 1-6.3 8.8 5.4 5.4 0 0 1-5.9-7.1 8.9 8.9 0 0 1 2.7-4.4z" fill-rule="evenodd" fill="#cd0d40"/>
<path d="M127.7 154.6a5.2 5.2 0 0 1 6.2-1.8 5.2 5.2 0 0 1 3 5.7 7.2 7.2 0 0 1-6 6.8 5.1 5.1 0 0 1-5.3-6 8.7 8.7 0 0 1 2.1-4.7z" fill-rule="evenodd" fill="#004b84"/>
<path d="M132.9 155.7a2.79 2.79 0 0 1 2 1.9l.7 .7a3.2 3.2 0 0 1 1.9 2.3l1.3 1.2-.5 .9-.1-.2a3.5 3.5 0 0 1-1.8-1.9 4.9 4.9 0 0 0-2.1-2.2l-.3-.6a3.1 3.1 0 0 0-1.1-2.1zM129.3 153.4a3.1 3.1 0 0 1 1.7 2.1l.7 .8a3.2 3.2 0 0 1 1.6 2.6l.6 .8a3 3 0 0 1 1.5 2.2 5 5 0 0 0 1.7 2l.2 .5-.8 .7-.7-1a3.2 3.2 0 0 1-1.6-2.6l-.6-.8a3.2 3.2 0 0 1-1.6-2.6l-.8-1a2.85 2.85 0 0 1-1.3-2.6zM128.3 157.1a4.6 4.6 0 0 1 1 3.2l.3 .7a3.2 3.2 0 0 1 .6 3l.1 .3-1 .2-.1-.7a3.1 3.1 0 0 0-.7-2.9 4.2 4.2 0 0 1 .1-2.6zM129.8 157.1a3 3 0 0 1 1.4 2.4l.5 .8a3.2 3.2 0 0 1 1.2 2.8l.3 .6 1.1 1.4-.9 .5-.5-.7a3.2 3.2 0 0 1-1.2-2.8l-.5-.8a2.81 2.81 0 0 1-1-3z" fill-rule="evenodd" fill="#fcb828"/>
<path d="M140 161.7h27.7" fill="none" stroke="#cd0d40" stroke-width=".21"/>
<g fill="#231f20">
<path d="M140.4 156.3h.8l.6 2.6 .7-2.6h.8l.4 3.6h-.6l-.2-2.8-.8 2.8h-.5l-.8-2.8-.2 2.8h-.6z" fill-rule="evenodd"/>
<path d="M145 158.8l.7-.1v.6a.45 .45 0 0 1-.7 .2 .45 .45 0 0 1 0-.7zM144.3 157.6l.2 .4 .5-.3h.6l.1 .6h-.2a.92 .92 0 0 0-1.2 .4 .92 .92 0 0 0 .4 1.2 1 1 0 0 0 1.1-.2l.4 .3 .3-.3-.2-.4v-1a.91 .91 0 0 0-.4-1 .91 .91 0 0 0-1 0z" fill-rule="evenodd"/>
<path d="M147 156.5a.38 .38 0 0 1 .7 0 .38 .38 0 0 1-.7 0zM147.1 157.3l.5-.1v2.7h-.5z" fill-rule="evenodd"/>
<path d="M148.3 157.3l.6-.1 .1 .4a.82 .82 0 0 1 .8-.4 .82 .82 0 0 1 .7 .7v2h-.6v-2a.5 .5 0 0 0-.9 .1v1.9h-.6z" fill-rule="evenodd"/>
<path d="M153.1 156.8a.77 .77 0 0 1 1 .5l-.3 .6h-.7zM152.5 156.3v3.6h.6v-1.6l.4 .3 .7 1.3h.7l-1-1.6a1.02 1.02 0 0 0 .8-1.1 1.02 1.02 0 0 0-1.1-.9z" fill-rule="evenodd"/>
<path d="M156.1 157.7h.5a1.47 1.47 0 0 1 0 1.8h-.4a1.51 1.51 0 0 1-.1-1.8zM155.7 157.4a1.41 1.41 0 0 0-.4 1.7 1.41 1.41 0 0 0 1.5 .8 1.4 1.4 0 0 0 .7-1.7 1.4 1.4 0 0 0-1.5-.9z" fill-rule="evenodd"/>
<path d="M158.8 158.8l.7-.1v.6a.45 .45 0 0 1-.7 .2 .45 .45 0 0 1 0-.7zM158.1 157.6l.2 .4 .5-.3h.6l.1 .6h-.2a.92 .92 0 0 0-1.2 .4 .92 .92 0 0 0 .4 1.2 1 1 0 0 0 1.1-.2l.4 .3 .3-.3-.2-.4v-1a.91 .91 0 0 0-.4-1 .91 .91 0 0 0-1.1 0z" fill-rule="evenodd"/>
<path d="M163.8 157.4a1.48 1.48 0 0 1 1.6 0l-.2 .4-.4-.2a.4 .4 0 0 0-.4 .1 .4 .4 0 0 0-.2 .4l.3 .2a.9 .9 0 0 1 1 1 .9 .9 0 0 1-1.3 .7l-.7-.3 .2-.4 .2 .1a.64 .64 0 0 0 1-.2 .63 .63 0 0 0-.7-.5 .75 .75 0 0 1-.6-.5 .75 .75 0 0 1 .2-.8z" fill-rule="evenodd"/>
<path d="M161.5 157.7h.4l.3 .2-.1 1.5a.53 .53 0 0 1-.5 0 .53 .53 0 0 1-.4-.4 1.32 1.32 0 0 1 .3-1.3zM162.2 156.1v1.4a1.07 1.07 0 0 0-1.2-.1 1.07 1.07 0 0 0-.4 1.2 1.08 1.08 0 0 0 .5 1.2 1.08 1.08 0 0 0 1.2-.1l.1 .2h.5l-.1-3.8z" fill-rule="evenodd"/>
<path d="M155 163.3l.6-.2 .3 .2-.1 .1a.71 .71 0 0 0-.9 .3 .71 .71 0 0 0 .2 .9l.2 .2 .5-.1v-.5h-.4v-.2h.6v.8a.92 .92 0 0 1-1.3-.3 .92 .92 0 0 1 .3-1.2z" fill-rule="evenodd"/>
<path d="M156.5 163.8a.64 .64 0 0 0-.1 1 .64 .64 0 0 0 1-.2 .63 .63 0 0 0-.1-.8 .63 .63 0 0 0-.8 0zM156.7 163.8a.48 .48 0 0 1 .5 .5 .48 .48 0 0 1-.5 .5l-.2-.6z" fill-rule="evenodd"/>
<path d="M157.6 163.6h.2l.3 1.1 .4-1.1h.2l-.5 1.4h-.2z" fill-rule="evenodd"/>
<path d="M159 163.8a.67 .67 0 0 0-.1 .9 .67 .67 0 0 0 1 .1l-.1-.1-.5 .1-.2-.5h.8a.54 .54 0 0 0-.2-.6 .54 .54 0 0 0-.7 .1zM159.2 163.8h.3l.2 .4h-.6z" fill-rule="evenodd"/>
<path d="M160.2 163.6h.2v.2l.5-.2-.1 .2-.3 .2v.9h-.3z" fill-rule="evenodd"/>
<path d="M161.1 163.6h.2l.1 .2 .4-.2 .3 .2v1.1h-.2v-1l-.2-.1-.3 .1v1h-.2z" fill-rule="evenodd"/>
<path d="M162.5 163.6h.2v.2l.1-.1a.35 .35 0 0 1 .6 .1l.3-.2a.33 .33 0 0 1 .5 .3v1h-.2v-.9l-.2-.2-.4 .2v.9h-.2v-1l-.1-.1-.4 .1v1h-.2z" fill-rule="evenodd"/>
<path d="M164.6 163.8a.67 .67 0 0 0-.1 .9 .67 .67 0 0 0 1 .1l-.1-.1-.5 .1-.2-.5h.8a.54 .54 0 0 0-.2-.6 .54 .54 0 0 0-.7 .1zM164.8 163.8h.3l.2 .4h-.6z" fill-rule="evenodd"/>
<path d="M165.8 163.6h.2l.1 .2 .4-.2 .3 .2v1.1h-.2v-1l-.2-.1-.3 .1v1h-.2z" fill-rule="evenodd"/>
<path d="M167.3 163.3l.2-.1v.4h.3l-.1 .2h-.2v.8v.2h.3l-.1 .2-.4-.2v-1h-.2z" fill-rule="evenodd"/>
<path d="M140.3 163.3a1.1 1.1 0 0 0-.2 1.1 1.1 1.1 0 0 0 1 .7l.7 .2 .1-.2-.6-.2a.97 .97 0 0 0 .3-1.3 .97 .97 0 0 0-1.3-.3zM140.7 163.4l.2-.1a.77 .77 0 0 1 .4 .7 .77 .77 0 0 1-.4 .7 .82 .82 0 0 1-.2-1.3z" fill-rule="evenodd"/>
<path d="M142 163.6l.4-.1v1.1l.1 .1 .3-.1v-1l.3-.1 .1 1.4-.3 .1-.1-.1-.3 .1-.4-.1z" fill-rule="evenodd"/>
<path d="M143.6 163.7a.76 .76 0 0 0 0 1.1 .76 .76 0 0 0 1 0l-.1-.2-.2 .1a.33 .33 0 0 1-.3 0 .33 .33 0 0 1-.2-.3h.9a.64 .64 0 0 0-.3-.8 .64 .64 0 0 0-.8 .1zM143.9 163.8l.3 .1 .1 .2h-.5z" fill-rule="evenodd"/>
<path d="M145 163.7a.76 .76 0 0 0 0 1.1 .76 .76 0 0 0 1.1 0l-.2-.2-.5 .1-.2-.3h.9a.64 .64 0 0 0-.3-.8 .64 .64 0 0 0-.8 .1zM145.4 163.8l.2 .1 .1 .2h-.5z" fill-rule="evenodd"/>
<path d="M146.3 163.6l.3-.1 .1 .2a.44 .44 0 0 1 .5-.2 .44 .44 0 0 1 .3 .4v1.1h-.4l-.1-1.2-.3 .2v1h-.3z" fill-rule="evenodd"/>
<path d="M147.9 163.7l.4-.2 .5 .1-.1 .3-.3-.1-.2 .2a.51 .51 0 0 1 .6 .3 .51 .51 0 0 1-.2 .7l-.9-.1 .2-.3 .4 .1 .2-.1-.6-.4z" fill-rule="evenodd"/>
<path d="M149.9 163.7l.2 .3 .5-.1v.2a.53 .53 0 0 0-.6 .2 .53 .53 0 0 0-.1 .5l.5 .2 .4-.1 .2 .1 .1-.2-.1-.8a.61 .61 0 0 0-.4-.5 .61 .61 0 0 0-.7 .2zM150.3 164.4h.4v.3h-.4z" fill-rule="evenodd"/>
<path d="M151.4 163.6l.3-.1 .1 .2a.44 .44 0 0 1 .4-.2 .44 .44 0 0 1 .4 .4v1.1h-.4l-.1-1.2-.3 .2v1h-.4z" fill-rule="evenodd"/>
<path d="M153.7 162.9v.7a.7 .7 0 0 0-.9 .6 .7 .7 0 0 0 .8 .8h.5v-2zM153.4 163.9h.3l-.1 .8-.3-.2z" fill-rule="evenodd"/>
<path d="M149.2 163l.3-.1 .1 2.1-.4-.1z" fill-rule="evenodd"/>
</g>
<path d="M30.3 140.6v6M180.3 140.6v6M195.3 148.2v20" fill="none" stroke="#231f20" stroke-width=".21"/>
<g fill="#231f20">
<path d="M194.9 166.4h.9l-.5 1.8z"/>
<path d="M195.3 148.2l.5 1.9h-.9z"/>
</g>
<path d="M30.3 143.6h150" fill="none" stroke="#231f20" stroke-width=".21"/>
<g fill="#231f20">
<path d="M30.3 143.6l1.9-.5v.9z"/>
<path d="M178.5 143.1l1.8 .5-1.8 .4z"/>
</g>
<path d="M21 151.7h6M21 148.2h6M21 156.7h6.4M24 159.8v5M21 168.2h6M21.6 164.8h5M30.3 172.1v6M42.6 172.1v6" fill="none" stroke="#231f20" stroke-width=".21"/>
<g fill="#231f20">
<path d="M23.5 162.9h.9l-.4 1.9z"/>
<path d="M24 159.8l.4 1.8h-.9z"/>
</g>
<path d="M21 159.8h6M24 151.7v8" fill="none" stroke="#231f20" stroke-width=".21"/>
<g fill="#231f20">
<path d="M23.5 154.9h.9l-.4 1.8z"/>
<path d="M24 151.7l.4 1.9h-.9z"/>
</g>
<path d="M24 148.2v3.5M167.8 172.3v6M180.3 172.3v6M180.3 175.3h-12.5" fill="none" stroke="#231f20" stroke-width=".21"/>
<g fill="#231f20">
<path d="M178.5 174.8l1.8 .5-1.8 .4z"/>
<path d="M167.8 175.3l1.9-.5v.9z"/>
</g>
<path d="M186.3 151.6v13.3M183.3 168.3h14.5" fill="none" stroke="#231f20" stroke-width=".21"/>
<g fill="#231f20">
<path d="M185.9 163h.9l-.5 1.9z"/>
<path d="M186.3 151.6l.5 1.9h-.9z"/>
</g>
<path d="M183.3 151.6h6M186.3 148.2v3.4M124.3 175.3h43.5M183.3 164.9h6M186.3 164.9v3.4" fill="none" stroke="#231f20" stroke-width=".21"/>
<g fill="#231f20">
<path d="M124.3 175.3l1.9-.5v.9z"/>
<path d="M166 174.8l1.8 .5-1.8 .4z"/>
</g>
<path d="M183.3 148.2h14.5M185 145.6h-2.4l-2.5 3.5M24 164.7v3.5M124.3 172.3v6" fill="none" stroke="#231f20" stroke-width=".21"/>
<path d="M180.8 147.3l.7 .5-1.4 1.3z" fill="#231f20"/>
<g font-size="22.4" fill="#ee1d23">
<text x="43.2" y="178.4" transform="rotate(-36 43.2 178.4)">SUPERSEDED BY</text>
<text x="92.1" y="176.5" transform="rotate(-36 92.1 176.5)">TC1657</text>
</g>
<g font-size="6.9" fill="#231f20">
<text x="62.7" y="40.6">Project</text>
<text x="49.6" y="49.1">Supervision by</text>
<text x="64" y="96.8">Project</text>
<text x="49.6" y="105.3">Management by</text>
<text x="42.8" y="157">Project Design and</text>
<text x="49.1" y="165.6">Supervision by</text>
</g>
<g font-size="6.7" fill="#231f20">
<text x="106.5" y="248.9">SUPPLEMENTARY PLATE FOR</text>
<text x="124.4" y="257.8">PROJECT SIGNS</text>
</g>
<text font-size="6" fill="#231f20" x="173.9" y="272.3">TC1617_1</text>
<g font-size="5.6" fill="#231f20">
<text x="98.6" y="66.2">TYPE 1</text>
<text x="98.6" y="124.2">TYPE 2</text>
<text x="98.6" y="182.6">TYPE 3</text>
</g>
<g font-size="4.2" fill="#231f20">
<text x="16.1" y="267">Planning, Design &amp; Operations Division</text>
<text x="96.9" y="267.2">APPROVED AS OFFICIAL TRAFFIC SIGN</text>
<text x="22.1" y="272.6">Traffic Engineering &amp; Road Safety</text>
<text x="174.4" y="285.8">A</text>
</g>
<g font-size="3.9" fill="#231f20">
<text x="19.8" y="196.5">NOTES:</text>
<text x="19.8" y="202.1">1. * Legend to be Helvetica Bold</text>
<text x="19.8" y="207.7">2. This sign should only be used as a supplementary plate to Project signs.</text>
<text x="20" y="218.6">LEGEND</text>
<text x="27.9" y="225.9">Retroreflective white</text>
<text x="27.9" y="233.1">Black</text>
</g>
<g font-size="3.5" fill="#231f20">
<text x="16.7" y="280.6">Designed</text>
<text x="42.7" y="280.6">Checked</text>
<text x="69.7" y="280.6">Scale</text>
<text x="96.7" y="281.2">PRINCIPAL ENGINEER</text>
<text x="154.9" y="276.2">02/10/06</text>
<text x="158.9" y="281.2">Date</text>
<text x="180" y="278.3">page 1/2</text>
<text x="16.9" y="284.8">TV 10/06</text>
<text x="43.3" y="284.8">DJ 10/06</text>
<text x="69.7" y="285.2">Not to Scale</text>
<text x="96.7" y="285.1">(Traffic Engineering)</text>
</g>
<g font-size="2.8" fill="#231f20">
<text x="102" y="25.4">3000</text>
<text x="17.1" y="35.3">70</text>
<text x="185.3" y="30.5">R50</text>
<text x="189.6" y="35.3">68</text>
<text x="14.3" y="39.6">100*</text>
<text x="14.3" y="47.5">100*</text>
<text x="17.1" y="43.6">60</text>
<text x="188" y="43.6">265</text>
<text x="196.2" y="43.6">400</text>
<text x="17.1" y="52.1">70</text>
<text x="189.6" y="52">67</text>
<text x="37.5" y="57.9">400</text>
<text x="142.7" y="57.9">870</text>
<text x="171.6" y="57.9">250</text>
<text x="102" y="81.1">3000</text>
<text x="185.3" y="86.6">R50</text>
<text x="14.3" y="95.2">100*</text>
<text x="17.1" y="91">70</text>
<text x="189.6" y="91">68</text>
<text x="17.1" y="99.3">60</text>
<text x="188" y="99.3">265</text>
<text x="196.2" y="99.2">400</text>
<text x="14.3" y="103.1">100*</text>
<text x="17.1" y="107.7">70</text>
<text x="189.6" y="107.6">67</text>
<text x="37.5" y="113.6">400</text>
<text x="142.7" y="113.6">870</text>
<text x="171.6" y="113.6">250</text>
<text x="102" y="141.1">3000</text>
<text x="185.3" y="146.4">R50</text>
<text x="14.3" y="155.2">100*</text>
<text x="17.1" y="151">70</text>
<text x="189.6" y="150.9">68</text>
<text x="17.1" y="159.3">60</text>
<text x="188" y="159.3">265</text>
<text x="196.2" y="159.2">400</text>
<text x="14.3" y="163.1">100*</text>
<text x="17.1" y="167.7">70</text>
<text x="189.6" y="167.6">67</text>
<text x="34" y="173.6">250</text>
<text x="142.7" y="173.6">870</text>
<text x="171.6" y="173.6">250</text>
</g>
</svg>
